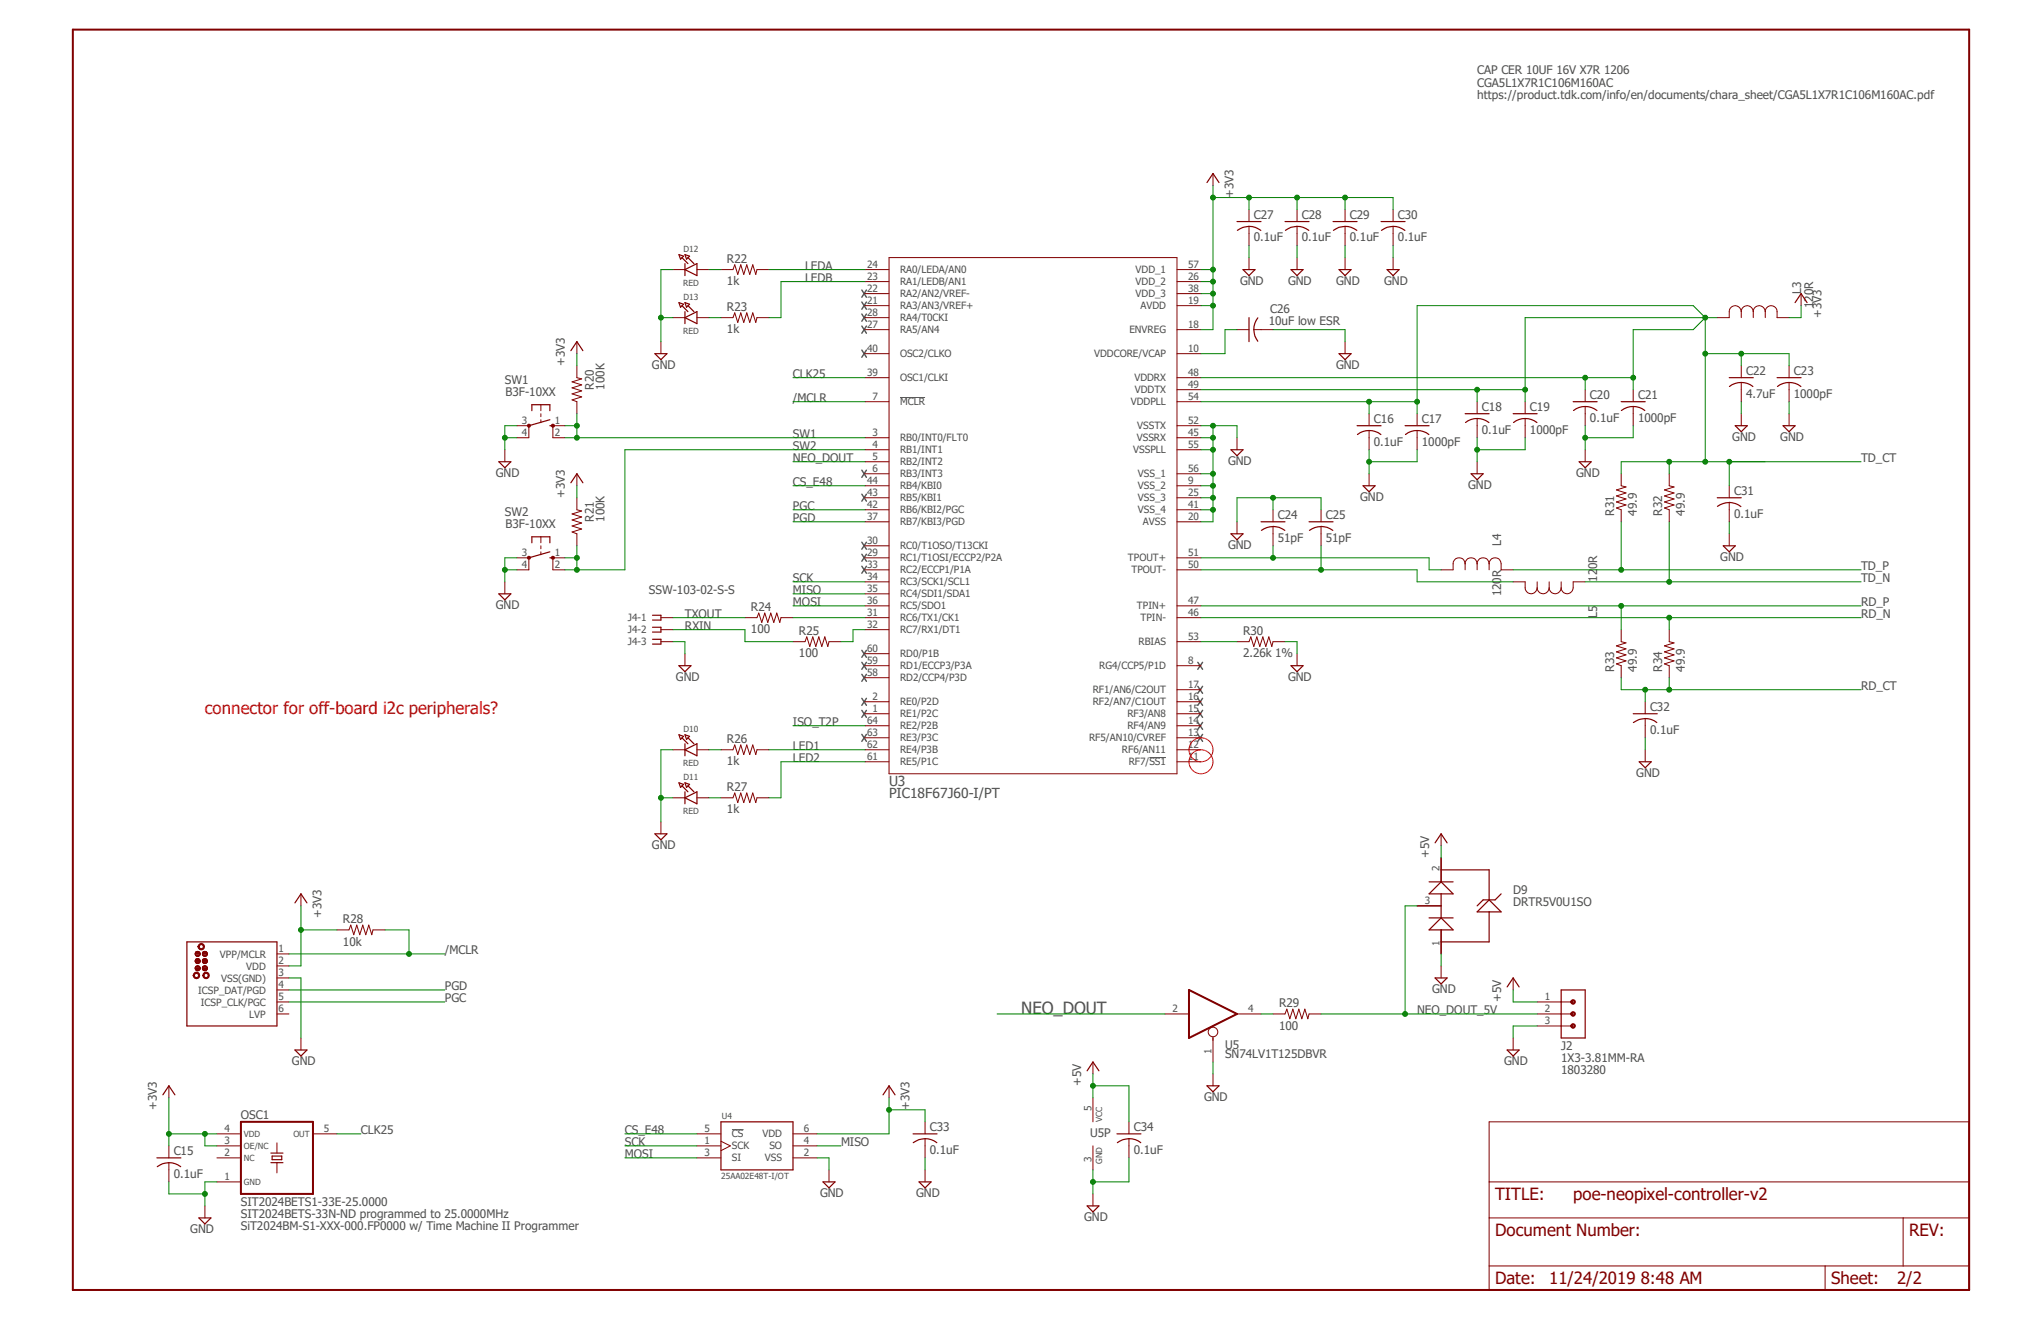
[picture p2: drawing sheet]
<svg xmlns="http://www.w3.org/2000/svg" width="432mm" height="279mm" viewBox="0 0 432 279" stroke-linecap="round" stroke-linejoin="round" font-family="sans-serif">
<path d="M14.9 6l402 267.4M416.9 6l-402 267.4" fill="none" stroke="#fff" stroke-width=".21"/>
<g fill="none" stroke="#505050" stroke-width=".3">
<path d="M182.3 74l1 1.6M182.3 69l1 1.5M182.3 66.4l1 1.5M182.3 63.9l1 1.5M182.3 61.3l1 1.6M183.3 74l-1 1.6M183.3 69l-1 1.5M183.3 66.4l-1 1.5M183.3 63.9l-1 1.5M183.3 61.3l-1 1.6M182.3 99.4l1 1.6M183.3 99.4l-1 1.6"/>
<path d="M182.3 104.5l1 1.5M182.3 114.7l1 1.5M182.3 117.2l1 1.5M182.3 119.8l1 1.4M183.3 104.5l-1 1.5M183.3 114.7l-1 1.5M183.3 117.2l-1 1.5M183.3 119.8l-1 1.4M182.3 137.5l1 1.5M183.3 137.5l-1 1.5M182.3 147.7l1 1.5M182.3 150.2l1 1.5"/>
<path d="M182.3 155.3l1 1.5M182.3 142.6l1 1.5M182.3 140.1l1 1.5M183.3 147.7l-1 1.5M183.3 150.2l-1 1.5M183.3 155.3l-1 1.5M183.3 142.6l-1 1.5M183.3 140.1l-1 1.5M253.4 140.1l1 1.5M253.4 145.2l1 1.4M253.4 147.7l1 1.5M253.4 150.2l1 1.5"/>
<path d="M253.4 152.8l1 1.5M253.4 155.3l1 1.5M254.4 140.1l-1 1.5M254.4 145.2l-1 1.4M254.4 147.7l-1 1.5M254.4 150.2l-1 1.5M254.4 152.8l-1 1.5M254.4 155.3l-1 1.5"/>
</g>
<path d="M190.4 84.1h5.3M243.2 160.2h3.5M154.9 238.9h2.4" fill="none" stroke="#505050" stroke-width=".21"/>
<path d="M15.4 6.3h401.2v266.5h-401.2z" fill="none" stroke="#800000" stroke-width=".42"/>
<g fill="none" stroke="#800000" stroke-width=".21">
<path d="M183 59.6h5.1M183 57h5.1M188.1 54.5h60.9v109.2h-60.9zM249 59.6h5.1M249 57h5.1M183 74.8h5.1M183 69.7h5.1M183 64.6h5.1M183 62.1h5.1M183 67.2h5.1M183 79.9h5.1M249 74.8h5.1"/>
<path d="M249 69.7h5.1M249 64.6h5.1M249 62.1h5.1M249 79.9h5.1M183 92.6h5.1M183 95.1h5.1M183 97.7h5.1M183 85h5.1M249 92.6h5.1M249 95.1h5.1M249 85h5.1M249 82.4h5.1"/>
<path d="M249 90h5.1M183 100.2h5.1M183 102.7h5.1M183 110.4h5.1M183 105.3h5.1M183 118h5.1M183 115.4h5.1M183 107.8h5.1M249 100.2h5.1M249 102.7h5.1M249 110.4h5.1M249 105.3h5.1"/>
<path d="M249 118h5.1M249 107.8h5.1M183 130.6h5.1M183 133.2h5.1M183 120.5h5.1M183 123.1h5.1M183 125.6h5.1M183 128.1h5.1M183 138.3h5.1M249 130.6h5.1M249 120.5h5.1M249 128.1h5.1"/>
<path d="M249 135.7h5.1M183 151h5.1M183 148.4h5.1M183 140.8h5.1M183 158.6h5.1M183 156h5.1M183 153.5h5.1M183 143.3h5.1M249 151h5.1M249 148.4h5.1M249 140.8h5.1M249 158.6h5.1"/>
<path d="M249 156h5.1M249 153.5h5.1M249 145.9h5.1M183 161.1h5.1M249 161.1h5.1M299.8 191.6h5.1M304.9 181.4v5.1M304.9 196.7v5.1M330.3 211.9h2.5M330.3 214.5h2.5M330.3 217h2.5M315 237.3h101.6v35.5h-101.6z"/>
<path d="M315 257.6h101.6M315 250h101.6M402.6 257.6v10.2M315 267.8h101.6M386.1 267.8v5"/>
</g>
<g fill="none" stroke="#800000" stroke-width=".25">
<path d="M299.8 191.6h5.1M302.3 186.5h5.1M302.3 189.1l2.6-2.6 2.5 2.6zM302.3 194.1h5.1M302.3 196.7l2.6-2.6 2.5 2.6zM304.9 181.4v5.1M304.9 189.1v5M304.9 196.7v5.1M304.9 184h10.1v6.3M315 192.9v6.3h-10.1M315 190.3l2.6 2.6h-5.1zM317.6 189.1l-1.3 1.2h-2.5l-1.3 1.3"/>
<path d="M330.3 209.4h5.1v10.1h-5.1z"/>
</g>
<path d="M332.4 211.6l.3-.1 .5 .1v.6l-.2 .2h-.3l-.4-.5h.3l.1-.2 .3 .1v.2l-.3 .1-.1-.2h-.3z" fill-rule="evenodd" fill="#800000"/>
<path d="M332.4 211.6l.3-.1 .5 .1v.6l-.2 .2h-.3l-.4-.5h.3l.1-.2 .3 .1v.2l-.3 .1-.1-.2h-.3z" fill="none" stroke="#800000" stroke-width=".21"/>
<path d="M332.4 214.2l.3-.2 .5 .2v.5l-.2 .2h-.3l-.4-.4h.3l.1-.3 .3 .1v.3l-.3 .1-.1-.2h-.3z" fill-rule="evenodd" fill="#800000"/>
<path d="M332.4 214.2l.3-.2 .5 .2v.5l-.2 .2h-.3l-.4-.4h.3l.1-.3 .3 .1v.3l-.3 .1-.1-.2h-.3z" fill="none" stroke="#800000" stroke-width=".21"/>
<path d="M332.4 216.7l.3-.2 .5 .2v.6l-.2 .2h-.3l-.4-.5h.3l.1-.3 .3 .1v.3l-.3 .1-.1-.2h-.3z" fill-rule="evenodd" fill="#800000"/>
<g fill="none" stroke="#800000" stroke-width=".21">
<path d="M304.9 176.4v2.5M246.5 214.5h5M256.6 219.3v5.3M261.7 214.5h5.1M269.3 214.5h2.6l.3-1.1 .7 2.1 .6-2.1 .7 2.1 .6-2.1 .6 2.1 .7-2.1 .6 2.1 .2-1h2.6M304.9 204.3v2.5M320.1 206.8v2.6M320.1 219.5v2.6M325.2 211.9h5.1M325.2 214.5h5.1M325.2 217h5.1M332.4 216.7l.3-.2 .5 .2v.6l-.2 .2h-.3l-.4-.5h.3l.1-.3 .3 .1v.3l-.3 .1-.1-.2h-.3z"/>
<path d="M35.7 229.7v2.5M45.9 239.8h5.1M66.2 239.8h5.1M231.2 224.6v2.5M231.2 232.2v5.1M238.8 237.3v2.5M256.6 227.1v2.6M35.7 242.4v2.5M35.7 245.9v4.1M43.3 255.1v2.5M45.9 242.4h5.1M45.9 244.9h5.1"/>
<path d="M45.9 250h5.1M58.6 241.7v2.2M58.6 245.9v2.2M231.2 242.4v5M231.2 252.5v2.6M238.8 240.8v4.1"/>
<circle cx="256.6" cy="218.3" r="1.01"/>
</g>
<g fill="none" stroke="#800000" stroke-width=".25">
<path d="M303.6 178.3l1.3-1.9 1.3 1.9M39.5 199.2h19.1v17.8h-19.1zM303.6 206.8h2.6l-1.3 1.3zM318.9 208.7l1.2-1.9 1.3 1.9M34.5 231.6l1.2-1.9 1.3 1.9M230 226.5l1.2-1.9 1.3 1.9M236.3 239.8h5.1M255.4 229.7h2.5l-1.3 1.2zM318.9 222.1h2.5l-1.3 1.3zM33.2 244.9h5.1M33.3 246.8a4 4 0 0 1 4.9 0M42.1 257.6h2.5l-1.3 1.3z"/>
<path d="M57.3 245.9h2.6M57.3 243.9h2.6M57.6 244.5h2v.8h-2zM230 255.1h2.5l-1.3 1.2zM236.4 241.7a4 4 0 0 1 4.9 0"/>
</g>
<path d="M251.5 209.4l10.2 5.1-10.2 5zM51 237.3h15.2v15.2h-15.2z" fill="none" stroke="#800000" stroke-width=".42"/>
<path d="M42 199.9a.7 .7 0 0 1 1.1 0 .7 .7 0 0 1-.4 1.1 .7 .7 0 0 1-.8-.8h.2a.45 .45 0 0 1 .5-.4 .45 .45 0 0 1 .4 .5 .45 .45 0 0 1-.6 .3l-.3-.4h-.2z" fill-rule="evenodd" fill="#800000"/>
<path d="M42 199.9a.7 .7 0 0 1 1.1 0 .7 .7 0 0 1-.4 1.1 .7 .7 0 0 1-.8-.8h.2a.45 .45 0 0 1 .5-.4 .45 .45 0 0 1 .4 .5 .45 .45 0 0 1-.6 .3l-.3-.4h-.2z" fill="none" stroke="#800000" stroke-width=".21"/>
<path d="M43 206a.7 .7 0 0 1 1.1-.1 .7 .7 0 0 1-.3 1.1 .7 .7 0 0 1-.9-.7h.2a.48 .48 0 0 1 .4-.4 .48 .48 0 0 1 .5 .2v.2a.45 .45 0 0 1-.4 .5 .45 .45 0 0 1-.5-.5h-.2z" fill-rule="evenodd" fill="#800000"/>
<path d="M43 206a.7 .7 0 0 1 1.1-.1 .7 .7 0 0 1-.3 1.1 .7 .7 0 0 1-.9-.7h.2a.48 .48 0 0 1 .4-.4 .48 .48 0 0 1 .5 .2v.2a.45 .45 0 0 1-.4 .5 .45 .45 0 0 1-.5-.5h-.2z" fill="none" stroke="#800000" stroke-width=".21"/>
<path d="M41 206a.7 .7 0 0 1 1.1-.1 .7 .7 0 0 1-.3 1.1 .7 .7 0 0 1-.9-.7h.2a.48 .48 0 0 1 .3-.4 .48 .48 0 0 1 .6 .2v.2a.45 .45 0 0 1-.4 .5 .45 .45 0 0 1-.5-.5h-.2z" fill-rule="evenodd" fill="#800000"/>
<g fill="none" stroke="#800000" stroke-width=".21">
<path d="M256.6 36.7v2.5M264.2 44.3v2.6M264.2 47.9v4M264.2 54.5v2.5M274.4 44.3v2.6M274.4 47.9v4M274.4 54.5v2.5M284.6 44.3v2.6M284.6 47.9v4M284.6 54.5v2.5M294.7 44.3v2.6M294.7 47.9v4"/>
<path d="M294.7 54.5v2.5M261.7 69.7h2.5M265.3 69.7h4M284.6 72.3v2.5M111.9 90v2.6M114.4 85.6v1.3M114.4 87.5v.6M114.4 88.8v.6M117 90v2.6M261.7 92.6v2.5M261.7 135.7h2.5l.4-1 .7 2 .6-2 .6 2 .7-2 .6 2 .6-2 .7 2 .2-1h2.6M274.4 138.3v2.5"/>
<path d="M142.4 158.6h2.5M147.4 158.6h2.6M152.5 158.6h2.6l.3-1 .7 2 .6-2 .7 2 .6-2 .6 2 .7-2 .6 2 .2-1h2.6M139.8 173.8v2.6M142.4 168.7h2.5M147.4 168.7h2.6M152.5 168.7h2.6l.3-1 .7 2.1 .6-2.1 .7 2.1 .6-2.1 .6 2.1 .7-2.1 .6 2.1 .2-1.1h2.6M63.7 189.1v2.5M71.3 196.7h2.5l.4-1 .6 2 .7-2 .6 2 .7-2 .6 2 .6-2 .7 2 .2-1h2.5M41 206a.7 .7 0 0 1 1.1-.1 .7 .7 0 0 1-.3 1.1 .7 .7 0 0 1-.9-.7h.2a.48 .48 0 0 1 .3-.4 .48 .48 0 0 1 .6 .2v.2a.45 .45 0 0 1-.4 .5 .45 .45 0 0 1-.5-.5h-.2zM58.6 201.8h2.5M58.6 204.3h2.5"/>
<path d="M58.6 206.8h2.5M58.6 209.4h2.5M58.6 211.9h2.5M58.6 214.5h2.5M63.7 219.5v2.6"/>
</g>
<g fill="none" stroke="#800000" stroke-width=".25">
<path d="M255.4 38.6l1.2-1.9 1.3 1.9M261.7 46.9h5.1M261.8 48.7a4 4 0 0 1 4.9 0M263 57h2.5l-1.3 1.3zM271.9 46.9h5M271.9 48.7a4 4 0 0 1 5 0M273.1 57h2.6l-1.3 1.3zM282 46.9h5.1M282.1 48.7a4 4 0 0 1 5 0M283.3 57h2.5l-1.2 1.3zM292.2 46.9h5.1M292.3 48.7a4 4 0 0 1 4.9 0"/>
<path d="M293.5 57h2.5l-1.3 1.3zM264.2 67.2v5.1M266.1 67.2a4 4 0 0 0 0 5M283.3 74.8h2.5l-1.2 1.3zM112.5 86.9v-1.3h3.8v1.3M116.3 90h.7M116.3 88.8l-4.4 1.2M260.4 95.1h2.6l-1.3 1.3zM143.6 155.4l1 .3-.6 .7zM144.3 156l1.2 1.3M144.9 158.6l2.5-1.3v2.6zM144.9 157.3v2.6"/>
<path d="M144.9 155.4l1 .3-.7 .7zM145.5 156l1.3 1.3M273.1 140.8h2.6l-1.3 1.3zM138.6 176.4h2.5l-1.3 1.2zM143.6 165.6l1 .3-.6 .6zM144.3 166.2l1.2 1.3M144.9 168.7l2.5-1.2v2.5zM144.9 167.5v2.5M144.9 165.6l1 .3-.7 .6zM145.5 166.2l1.3 1.3M62.4 191l1.3-1.9 1.2 1.9M41.3 203.2a.52 .52 0 0 0 .7 .6l.3-.3v-.3"/>
<path d="M41.3 204.7a.52 .52 0 0 0 .7 .6l.3-.3v-.3M41.3 201.6l.1 .5 .2 .1M41.3 201.8h1M41.3 201.6h1M41.3 203.3h1M41.3 203.2h1M41.3 204.9h1M41.3 204.7h1M41.4 201.4l.3-.1 .5 .1M41.4 201.4l-.1 .2M41.4 202h.8M41.4 201.4h.8"/>
<path d="M41.4 202.9l.3-.1 .5 .1M41.4 204.5l-.1 .2M41.4 202.9l-.1 .3M41.4 203.5h.8M41.4 202.9h.8M41.4 204.5l.3-.2 .5 .2M41.4 205.1h.8M41.4 204.5h.8M41.6 203.7h.4M41.6 205.2h.4M41.7 202.2h.2M42.2 201.4l.1 .2"/>
<path d="M42.2 202.9l.1 .3M42.2 204.5l.1 .2M42.3 201.6v.4l-.3 .2h-.4M42.8 201.8h1.1M42.8 201.6h1M42.8 201.6l.1 .4 .2 .2M42.8 203.3h1.1M42.8 203.2h1M42.8 204.9h1.1M42.8 204.7h1M42.9 202.9l.3-.1 .5 .1M42.9 201.4l.3-.1 .5 .1"/>
<path d="M42.9 202h.9M42.9 201.4h.8M42.9 201.4l-.1 .2M42.9 204.5l.3-.2 .5 .2M42.9 203.5h.9M42.9 202.9h.8M42.9 202.9l-.1 .3M42.9 204.5l-.1 .2M42.9 205.1h.9M42.9 204.5h.8M43.1 203.7h.5M43.1 205.2h.5"/>
<path d="M43.2 202.2h.2M43.7 204.5l.2 .4-.3 .4a.52 .52 0 0 1-.6-.1 .52 .52 0 0 1-.2-.5M43.7 202.9l.2 .5-.3 .4a.52 .52 0 0 1-.6-.1 .52 .52 0 0 1-.2-.5M43.7 201.4l.1 .6M43.8 202l-.2 .2h-.5M62.4 222.1h2.5l-1.2 1.3z"/>
</g>
<path d="M111.7 89.8h.4v.5l-.2 .1-.2-.1z" fill-rule="evenodd" fill="#800000"/>
<path d="M111.7 89.8h.4v.5l-.2 .1-.2-.1z" fill="none" stroke="#800000" stroke-width=".21"/>
<path d="M116.8 89.8h.4v.5l-.2 .1-.2-.1-.2-.3z" fill-rule="evenodd" fill="#800000"/>
<g fill="none" stroke="#800000" stroke-width=".21">
<path d="M122 77.3v2.6l1.1 .2-2.1 .7 2.1 .6-2.1 .6 2.1 .7-2.1 .6 2.1 .6-2.1 .7 1 .4v2.5M122 72.3v2.5M106.8 95.1v2.6M109.3 90h2.6M109.3 92.6h2.6M116.8 89.8h.4v.5l-.2 .1-.2-.1-.2-.3zM117 90h2.5M117 92.6h2.5M111.9 118v2.5M114.4 113.5v1.3M114.4 115.4v.7M114.4 116.7v.6"/>
<path d="M117 118v2.5"/>
</g>
<path d="M120.8 74.2l1.2-1.9 1.3 1.9M105.5 97.7h2.6l-1.3 1.2zM112.5 114.8v-1.3h3.8v1.3M116.3 118h.7M116.3 116.7l-4.4 1.3" fill="none" stroke="#800000" stroke-width=".25"/>
<path d="M111.7 117.7h.4v.5h-.4z" fill-rule="evenodd" fill="#800000"/>
<path d="M111.7 117.7h.4v.5h-.4z" fill="none" stroke="#800000" stroke-width=".21"/>
<path d="M116.8 117.7h.4v.5h-.4l-.2-.2z" fill-rule="evenodd" fill="#800000"/>
<g fill="none" stroke="#800000" stroke-width=".21">
<path d="M142.4 57h2.5M147.4 57h2.6M152.5 57h2.6l.3-1 .7 2 .6-2 .7 2 .6-2 .6 2 .7-2 .6 2 .2-1h2.6M139.8 72.3v2.5M142.4 67.2h2.5M147.4 67.2h2.6M152.5 67.2h2.6l.3-1 .7 2 .6-2 .7 2 .6-2 .6 2 .7-2 .6 2 .2-1h2.6M368.4 65.9v1.3M368.4 77.3v2.6M368.4 65.9a1.27 1.27 0 0 0-1.3-1.3 1.27 1.27 0 0 0-1.3 1.3v1.3h-2.5M368.4 65.9a1.27 1.27 0 0 1 1.3-1.3 1.27 1.27 0 0 1 1.2 1.3M370.9 65.9a1.27 1.27 0 0 1 1.3-1.3 1.27 1.27 0 0 1 1.3 1.3"/>
<path d="M370.9 65.9v1.3M373.5 65.9a1.25 1.25 0 0 1 1.2-1.3 1.25 1.25 0 0 1 1.3 1.3v1.3h2.5M373.5 65.9v1.3M378.5 77.3v2.6M381 62.1v2.5M289.6 87.5v2.5M289.6 91.1v4M299.8 87.5v2.5M299.8 91.1v4M312.5 85v2.5M312.5 88.5v4.1M312.5 97.7v2.5"/>
<path d="M322.7 85v2.5M322.7 88.5v4.1M335.4 82.4v2.6M335.4 86v4M335.4 95.1v2.6M345.5 82.4v2.6M345.5 86v4M368.4 80.9v4.1M368.4 87.5v2.5M378.5 80.9v4.1M378.5 87.5v2.5M109.3 118h2.6"/>
<path d="M116.8 117.7h.4v.5h-.4l-.2-.2zM117 118h2.5M122 105.3v2.5l1.1 .3-2.1 .6 2.1 .6-2.1 .7 2.1 .6-2.1 .7 2.1 .6-2.1 .6 1 .4v2.5M122 100.2v2.5M261.7 110.4v2.5M269.3 107.8v2.6M269.3 111.4v4M279.5 107.8v2.6M279.5 111.4v4M289.6 100.2v2.5M310 119.3a1.27 1.27 0 0 1 1.2-1.3 1.27 1.27 0 0 1 1.3 1.3M310 119.3a1.27 1.27 0 0 0-1.3-1.3 1.27 1.27 0 0 0-1.3 1.3v1.2h-2.5"/>
<path d="M310 119.3v1.2M312.5 119.3a1.27 1.27 0 0 1 1.3-1.3 1.27 1.27 0 0 1 1.2 1.3M312.5 119.3v1.2M315 119.3v1.2M315 119.3a1.27 1.27 0 0 1 1.3-1.3 1.27 1.27 0 0 1 1.3 1.3v1.2h2.5M343 100.2v2.5l1 .3-2 .6 2 .7-2 .6 2 .6-2 .7 2 .6-2 .6 1 .4v2.6M353.1 100.2v2.5l1.1 .3-2.1 .6 2.1 .7-2.1 .6 2.1 .6-2.1 .7 2.1 .6-2.1 .6 1 .4v2.6M365.8 102.7v2.6M365.8 106.3v4.1M365.8 112.9v2.5M106.8 123.1v2.5M109.3 120.5h2.6"/>
<path d="M117 120.5h2.5M139.8 130.6h2.6M139.8 133.2h2.6M139.8 135.7h2.6M144.9 138.3v2.5M157.6 130.6h2.5l.4-.9 .7 2 .6-2 .6 2 .7-2 .6 2 .6-2 .7 2 .2-1.1h2.6M167.8 135.7h2.5l.4-1 .6 2 .7-2 .6 2 .6-2 .7 2 .6-2 .6 2 .3-1h2.5M320.1 123.1h2.6v1.2a1.27 1.27 0 0 0 1.2 1.3 1.27 1.27 0 0 0 1.3-1.3M325.2 124.3a1.27 1.27 0 0 0 1.3 1.3 1.27 1.27 0 0 0 1.2-1.3M325.2 123.1v1.2M327.7 123.1v1.2M327.7 124.3a1.27 1.27 0 0 0 1.3 1.3 1.27 1.27 0 0 0 1.3-1.3"/>
<path d="M330.3 123.1v1.2M335.4 123.1h-2.6v1.2a1.27 1.27 0 0 1-1.2 1.3 1.27 1.27 0 0 1-1.3-1.3M343 133.2v2.5l1 .3-2 .6 2 .6-2 .7 2 .6-2 .6 2 .7-2 .6 1 .4v2.5M353.1 133.2v2.5l1.1 .3-2.1 .6 2.1 .6-2.1 .7 2.1 .6-2.1 .6 2.1 .7-2.1 .6 1 .4v2.5M348.1 148.4v2.6M348.1 152v4M348.1 158.6v2.5M147.4 239.8h5.1M167.8 239.8h5M188.1 229.7v2.5M195.7 237.3v2.5M147.4 242.4h5.1"/>
<path d="M147.4 244.9h5.1M152.5 241.4l2 1-2 1M167.8 242.4h5M167.8 244.9h5M175.4 247.4v2.6M195.7 240.8v4.1M195.7 247.4v2.6"/>
</g>
<g fill="none" stroke="#800000" stroke-width=".25">
<path d="M143.6 53.8l1 .4-.6 .6zM144.3 54.5l1.2 1.3M144.9 57l2.5-1.2v2.5zM144.9 55.8v2.5M144.9 53.8l1 .4-.7 .6zM145.5 54.5l1.3 1.3M138.6 74.8h2.5l-1.3 1.3zM143.6 64l1 .3-.6 .7zM144.3 64.6l1.2 1.3M144.9 67.2l2.5-1.3v2.6zM144.9 65.9v2.6M144.9 64l1 .3-.7 .7z"/>
<path d="M145.5 64.6l1.3 1.3M365.8 79.9h5.1M376 79.9h5M379.8 64l1.2-1.9 1.3 1.9M287.1 90h5.1M287.2 91.9a4 4 0 0 1 4.9 0M297.3 90h5M297.3 91.9a4 4 0 0 1 5 0M310 87.5h5M310 89.4a4 4 0 0 1 5 0M320.1 87.5h5.1M320.2 89.4a4 4 0 0 1 5 0"/>
<path d="M332.8 85h5.1M332.9 86.8a4 4 0 0 1 5 0M334.1 97.7h2.5l-1.2 1.2zM343 85h5.1M343 86.8a4 4 0 0 1 5 0M365.9 81.7a4 4 0 0 1 4.9 0M367.1 90h2.6l-1.3 1.3zM376 81.7a4 4 0 0 1 5 0M377.2 90h2.6l-1.3 1.3zM120.8 102.1l1.2-1.9 1.3 1.9M260.4 112.9h2.6l-1.3 1.3zM266.8 110.4h5.1"/>
<path d="M269.3 111.3a4 4 0 0 1 2.5 .9M269.3 111.4a4.1 4.1 0 0 0-2.4 .8M276.9 110.4h5.1M279.5 111.3a4 4 0 0 1 2.5 .9M279.5 111.4a4.1 4.1 0 0 0-2.5 .8M288.4 102.7h2.5l-1.3 1.3zM311.2 100.2h2.6l-1.3 1.3zM363.3 105.3h5.1M364.6 115.4h2.5l-1.3 1.3zM365.8 106.3a4.2 4.2 0 0 1 2.5 .8M365.8 106.3a4.4 4.4 0 0 0-2.5 .8M105.5 125.6h2.6l-1.3 1.3z"/>
<path d="M138 130.1h1.8v1h-1.8M138 132.7h1.8v1h-1.8M138 135.2h1.8v1h-1.8M143.6 140.8h2.6l-1.3 1.3zM345.5 151h5.1M345.6 152.8a4 4 0 0 1 4.9 0M346.8 161.1h2.5l-1.2 1.3zM152.5 237.3h15.3v10.1h-15.3zM186.8 231.6l1.3-1.9 1.3 1.9M193.2 239.8h5M174.1 250h2.6l-1.3 1.2zM193.2 241.7a4.1 4.1 0 0 1 5 0"/>
<path d="M194.4 250h2.6l-1.3 1.2z"/>
</g>
<path d="M299.8 191.6h-2.5v22.9M279.5 214.5h45.7" fill="none" stroke="#008000" stroke-width=".21"/>
<circle cx="297.3" cy="214.5" r=".51" fill="#008000"/>
<g fill="none" stroke="#008000" stroke-width=".21">
<path d="M304.9 201.8v2.5M325.2 217h-5.1v2.5M256.6 224.6v2.5M231.2 247.4v5.1M238.8 244.9v5.1h-7.6"/>
<circle cx="297.3" cy="214.5" r=".51"/>
</g>
<circle cx="231.2" cy="250" r=".51" fill="#008000"/>
<g fill="none" stroke="#008000" stroke-width=".21">
<path d="M35.7 250v2.5h7.6M45.9 250h-2.6v5.1"/>
<circle cx="231.2" cy="250" r=".51"/>
</g>
<circle cx="43.3" cy="252.5" r=".51" fill="#008000"/>
<g fill="none" stroke="#008000" stroke-width=".21">
<path d="M254.1 90h7.6v2.6M254.1 92.6h2.5M254.1 95.1h2.5M256.6 90v20.4h-2.5M254.1 100.2h2.5M254.1 102.7h2.5M254.1 105.3h2.5M254.1 107.8h2.5M61.1 206.8h2.6v12.7"/>
<circle cx="43.3" cy="252.5" r=".51"/>
</g>
<circle cx="256.6" cy="107.8" r=".51" fill="#008000"/>
<circle cx="256.6" cy="107.8" r=".51" fill="none" stroke="#008000" stroke-width=".21"/>
<circle cx="256.6" cy="105.3" r=".51" fill="#008000"/>
<circle cx="256.6" cy="105.3" r=".51" fill="none" stroke="#008000" stroke-width=".21"/>
<circle cx="256.6" cy="102.7" r=".51" fill="#008000"/>
<circle cx="256.6" cy="102.7" r=".51" fill="none" stroke="#008000" stroke-width=".21"/>
<circle cx="256.6" cy="100.2" r=".51" fill="#008000"/>
<circle cx="256.6" cy="100.2" r=".51" fill="none" stroke="#008000" stroke-width=".21"/>
<circle cx="256.6" cy="95.1" r=".51" fill="#008000"/>
<circle cx="256.6" cy="95.1" r=".51" fill="none" stroke="#008000" stroke-width=".21"/>
<circle cx="256.6" cy="92.6" r=".51" fill="#008000"/>
<circle cx="256.6" cy="92.6" r=".51" fill="none" stroke="#008000" stroke-width=".21"/>
<circle cx="256.6" cy="90" r=".51" fill="#008000"/>
<g fill="none" stroke="#008000" stroke-width=".21">
<path d="M264.2 51.9v2.6M274.4 51.9v2.6M284.6 51.9v2.6M294.7 51.9v2.6M269.3 69.7h15.3v2.6M271.9 135.7h2.5v2.6M142.4 158.6h-2.6v15.2M139.8 168.7h2.6"/>
<circle cx="256.6" cy="90" r=".51"/>
</g>
<circle cx="139.8" cy="168.7" r=".51" fill="#008000"/>
<g fill="none" stroke="#008000" stroke-width=".21">
<path d="M106.8 92.6h2.5M109.3 90h-2.5v5.1"/>
<circle cx="139.8" cy="168.7" r=".51"/>
</g>
<circle cx="106.8" cy="92.6" r=".51" fill="#008000"/>
<g fill="none" stroke="#008000" stroke-width=".21">
<path d="M109.3 118h-2.5v5.1M106.8 120.5h2.5"/>
<circle cx="106.8" cy="92.6" r=".51"/>
</g>
<circle cx="106.8" cy="120.5" r=".51" fill="#008000"/>
<g fill="none" stroke="#008000" stroke-width=".21">
<path d="M142.4 57h-2.6v15.3M139.8 67.2h2.6"/>
<circle cx="106.8" cy="120.5" r=".51"/>
</g>
<circle cx="139.8" cy="67.2" r=".51" fill="#008000"/>
<g fill="none" stroke="#008000" stroke-width=".21">
<path d="M289.6 95.1v5.1M299.8 95.1v2.6h-10.2M172.8 244.9h2.6v2.5M195.7 244.9v2.5"/>
<circle cx="139.8" cy="67.2" r=".51"/>
</g>
<circle cx="289.6" cy="97.7" r=".51" fill="#008000"/>
<g fill="none" stroke="#008000" stroke-width=".21">
<path d="M312.5 92.6v5.1M322.7 92.6v2.5h-10.2"/>
<circle cx="289.6" cy="97.7" r=".51"/>
</g>
<circle cx="312.5" cy="95.1" r=".51" fill="#008000"/>
<g fill="none" stroke="#008000" stroke-width=".21">
<path d="M335.4 90v5.1M345.5 90v2.6h-10.1"/>
<circle cx="312.5" cy="95.1" r=".51"/>
</g>
<circle cx="335.4" cy="92.6" r=".51" fill="#008000"/>
<g fill="none" stroke="#008000" stroke-width=".21">
<path d="M368.4 85v2.5M378.5 85v2.5M269.3 105.3v2.5M279.5 107.8v-2.5h-17.8v5.1M365.8 110.4v2.5M142.4 135.7h2.5v2.6M348.1 156v2.6"/>
<circle cx="335.4" cy="92.6" r=".51"/>
</g>
<circle cx="269.3" cy="105.3" r=".51" fill="#008000"/>
<g fill="none" stroke="#008000" stroke-width=".21">
<path d="M304.9 178.9v2.5M320.1 209.4v2.5h5.1M231.2 229.7h7.6v7.6M231.2 227.1v5.1"/>
<circle cx="269.3" cy="105.3" r=".51"/>
</g>
<circle cx="231.2" cy="229.7" r=".51" fill="#008000"/>
<g fill="none" stroke="#008000" stroke-width=".21">
<path d="M167.8 97.7h15.2M353.1 110.4v12.7M335.4 123.1h58.3M210.9 214.5h35.6M266.8 214.5h2.5"/>
<circle cx="231.2" cy="229.7" r=".51"/>
</g>
<circle cx="353.1" cy="123.1" r=".51" fill="#008000"/>
<g fill="none" stroke="#008000" stroke-width=".21">
<path d="M254.1 82.4h68.6v2.6M312.5 82.4v2.6"/>
<circle cx="353.1" cy="123.1" r=".51"/>
</g>
<circle cx="312.5" cy="82.4" r=".51" fill="#008000"/>
<circle cx="312.5" cy="82.4" r=".51" fill="none" stroke="#008000" stroke-width=".21"/>
<circle cx="322.7" cy="82.4" r=".51" fill="#008000"/>
<g fill="none" stroke="#008000" stroke-width=".21">
<path d="M322.7 67.2v15.2M254.1 85h45.7v2.5M289.6 85v2.5"/>
<circle cx="322.7" cy="82.4" r=".51"/>
</g>
<circle cx="289.6" cy="85" r=".51" fill="#008000"/>
<circle cx="289.6" cy="85" r=".51" fill="none" stroke="#008000" stroke-width=".21"/>
<circle cx="299.8" cy="85" r=".51" fill="#008000"/>
<g fill="none" stroke="#008000" stroke-width=".21">
<path d="M254.1 79.9h91.4v2.5M322.7 67.2h38.1M335.4 79.9v2.5M360.8 67.2l-2.6-2.6h-58.4v20.4M360.8 67.2l-2.6 2.5h-12.7"/>
<circle cx="299.8" cy="85" r=".51"/>
</g>
<circle cx="335.4" cy="79.9" r=".51" fill="#008000"/>
<circle cx="335.4" cy="79.9" r=".51" fill="none" stroke="#008000" stroke-width=".21"/>
<circle cx="345.5" cy="79.9" r=".51" fill="#008000"/>
<g fill="none" stroke="#008000" stroke-width=".21">
<path d="M345.5 69.7v10.2M363.3 67.2h-2.5v7.6"/>
<circle cx="345.5" cy="79.9" r=".51"/>
</g>
<circle cx="360.8" cy="67.2" r=".51" fill="#008000"/>
<g fill="none" stroke="#008000" stroke-width=".21">
<path d="M360.8 74.8v22.9h12.7M365.8 97.7v5"/>
<circle cx="360.8" cy="67.2" r=".51"/>
</g>
<circle cx="360.8" cy="97.7" r=".51" fill="#008000"/>
<g fill="none" stroke="#008000" stroke-width=".21">
<path d="M353.1 97.7v2.5M360.8 97.7h-17.8v2.5"/>
<circle cx="360.8" cy="97.7" r=".51"/>
</g>
<circle cx="353.1" cy="97.7" r=".51" fill="#008000"/>
<g fill="none" stroke="#008000" stroke-width=".21">
<path d="M365.8 97.7h27.9"/>
<circle cx="353.1" cy="97.7" r=".51"/>
</g>
<circle cx="365.8" cy="97.7" r=".51" fill="#008000"/>
<g fill="none" stroke="#008000" stroke-width=".21">
<path d="M360.8 74.8h17.7v2.5M368.4 74.8v2.5"/>
<circle cx="365.8" cy="97.7" r=".51"/>
</g>
<circle cx="360.8" cy="74.8" r=".51" fill="#008000"/>
<circle cx="360.8" cy="74.8" r=".51" fill="none" stroke="#008000" stroke-width=".21"/>
<circle cx="368.4" cy="74.8" r=".51" fill="#008000"/>
<g fill="none" stroke="#008000" stroke-width=".21">
<path d="M343 110.4v10.1M320.1 120.5h73.6"/>
<circle cx="368.4" cy="74.8" r=".51"/>
</g>
<circle cx="343" cy="120.5" r=".51" fill="#008000"/>
<g fill="none" stroke="#008000" stroke-width=".21">
<path d="M254.1 130.6h139.6M353.1 130.6v2.6"/>
<circle cx="343" cy="120.5" r=".51"/>
</g>
<circle cx="353.1" cy="130.6" r=".51" fill="#008000"/>
<g fill="none" stroke="#008000" stroke-width=".21">
<path d="M343 143.3v2.6h50.7M348.1 145.9v2.5M353.1 143.3v2.6"/>
<circle cx="353.1" cy="130.6" r=".51"/>
</g>
<circle cx="348.1" cy="145.9" r=".51" fill="#008000"/>
<circle cx="348.1" cy="145.9" r=".51" fill="none" stroke="#008000" stroke-width=".21"/>
<circle cx="353.1" cy="145.9" r=".51" fill="#008000"/>
<g fill="none" stroke="#008000" stroke-width=".21">
<path d="M254.1 128.1h139.6M343 128.1v5.1"/>
<circle cx="353.1" cy="145.9" r=".51"/>
</g>
<circle cx="343" cy="128.1" r=".51" fill="#008000"/>
<g fill="none" stroke="#008000" stroke-width=".21">
<path d="M35.7 232.2v10.2M35.7 239.8h10.2M43.3 239.8v2.6h2.6"/>
<circle cx="343" cy="128.1" r=".51"/>
</g>
<circle cx="35.7" cy="239.8" r=".51" fill="#008000"/>
<circle cx="35.7" cy="239.8" r=".51" fill="none" stroke="#008000" stroke-width=".21"/>
<circle cx="43.3" cy="239.8" r=".51" fill="#008000"/>
<g fill="none" stroke="#008000" stroke-width=".21">
<path d="M63.7 191.6v12.7h-2.6M63.7 196.7h7.6"/>
<circle cx="43.3" cy="239.8" r=".51"/>
</g>
<circle cx="63.7" cy="196.7" r=".51" fill="#008000"/>
<g fill="none" stroke="#008000" stroke-width=".21">
<path d="M256.6 39.2v30.5h-2.5M254.1 57h2.5M254.1 59.6h2.5M256.6 41.8h38.1v2.5M264.2 41.8v2.5M274.4 41.8v2.5M284.6 41.8v2.5M254.1 62.1h2.5M254.1 64.6h2.5"/>
<circle cx="63.7" cy="196.7" r=".51"/>
</g>
<circle cx="264.2" cy="41.8" r=".51" fill="#008000"/>
<circle cx="264.2" cy="41.8" r=".51" fill="none" stroke="#008000" stroke-width=".21"/>
<circle cx="274.4" cy="41.8" r=".51" fill="#008000"/>
<circle cx="274.4" cy="41.8" r=".51" fill="none" stroke="#008000" stroke-width=".21"/>
<circle cx="284.6" cy="41.8" r=".51" fill="#008000"/>
<circle cx="284.6" cy="41.8" r=".51" fill="none" stroke="#008000" stroke-width=".21"/>
<circle cx="256.6" cy="41.8" r=".51" fill="#008000"/>
<circle cx="256.6" cy="41.8" r=".51" fill="none" stroke="#008000" stroke-width=".21"/>
<circle cx="256.6" cy="64.6" r=".51" fill="#008000"/>
<circle cx="256.6" cy="64.6" r=".51" fill="none" stroke="#008000" stroke-width=".21"/>
<circle cx="256.6" cy="62.1" r=".51" fill="#008000"/>
<circle cx="256.6" cy="62.1" r=".51" fill="none" stroke="#008000" stroke-width=".21"/>
<circle cx="256.6" cy="59.6" r=".51" fill="#008000"/>
<circle cx="256.6" cy="59.6" r=".51" fill="none" stroke="#008000" stroke-width=".21"/>
<circle cx="256.6" cy="57" r=".51" fill="#008000"/>
<g fill="none" stroke="#008000" stroke-width=".21">
<path d="M122 74.8v2.5M122 102.7v2.6M188.1 232.2v7.6h-15.3M188.1 234.7h7.6v2.6"/>
<circle cx="256.6" cy="57" r=".51"/>
</g>
<circle cx="188.1" cy="234.7" r=".51" fill="#008000"/>
<g fill="none" stroke="#008000" stroke-width=".21">
<path d="M381 64.6v2.6h-2.5M81.4 196.7h5.1v5.1M61.1 201.8h33"/>
<circle cx="188.1" cy="234.7" r=".51"/>
</g>
<circle cx="86.5" cy="201.8" r=".51" fill="#008000"/>
<g fill="none" stroke="#008000" stroke-width=".21">
<path d="M167.8 79.9h15.2M261.7 69.7h-2.5v5.1h-5.1M167.8 85h15.2M119.5 118h2.5M122 115.4v5.1h-2.5M167.8 110.4h15.2M167.8 107.8h15.2M254.1 135.7h7.6M162.7 158.6h20.3M183 161.1h-17.8v7.6h-2.5M61.1 209.4h33M61.1 211.9h33"/>
<path d="M71.3 239.8h5.1"/>
<circle cx="86.5" cy="201.8" r=".51"/>
</g>
<circle cx="122" cy="120.5" r=".51" fill="#008000"/>
<circle cx="122" cy="120.5" r=".51" fill="none" stroke="#008000" stroke-width=".21"/>
<circle cx="122" cy="118" r=".51" fill="#008000"/>
<g fill="none" stroke="#008000" stroke-width=".21">
<path d="M119.5 90h2.5M122 87.5v5.1h-2.5M183 95.1h-50.8v25.4h-10.2"/>
<circle cx="122" cy="118" r=".51"/>
</g>
<circle cx="122" cy="92.6" r=".51" fill="#008000"/>
<circle cx="122" cy="92.6" r=".51" fill="none" stroke="#008000" stroke-width=".21"/>
<circle cx="122" cy="90" r=".51" fill="#008000"/>
<g fill="none" stroke="#008000" stroke-width=".21">
<path d="M150 57h2.5M162.7 57h20.3M183 59.6h-17.8v7.6h-2.5M150 67.2h2.5M122 92.6h61M167.8 102.7h15.2M254.1 118h48.2v2.5h2.6M269.3 115.4v2.6M142.4 130.6h15.2M142.4 133.2h15.2v2.5h10.2M167.8 123.1h15.2M167.8 128.1h15.2"/>
<path d="M167.8 125.6h15.2M167.8 130.6h15.2M183 133.2h-2.5v2.5h-2.6M150 158.6h2.5M167.8 153.5h15.2M150 168.7h2.5M132.2 239.8h15.2M132.2 242.4h15.2M132.2 244.9h15.2M172.8 242.4h5.1"/>
<circle cx="122" cy="90" r=".51"/>
</g>
<circle cx="269.3" cy="118" r=".51" fill="#008000"/>
<g fill="none" stroke="#008000" stroke-width=".21">
<path d="M279.5 115.4v5.1M254.1 120.5h45.7v2.6h20.3"/>
<circle cx="269.3" cy="118" r=".51"/>
</g>
<circle cx="279.5" cy="120.5" r=".51" fill="#008000"/>
<circle cx="279.5" cy="120.5" r=".51" fill="none" stroke="#008000" stroke-width=".21"/>
<g fill="none" stroke="#f00" stroke-width=".21">
<circle cx="254.1" cy="158.6" r="2.54"/>
<circle cx="254.1" cy="161.1" r="2.54"/>
</g>
<text font-size="3.6" fill="#f00" x="43.3" y="151">connector for off-board i2c peripherals?</text>
<text font-size="3.6" fill="#505050" x="216" y="214.5">NEO_DOUT</text>
<g font-size="3.6" fill="#800000">
<text x="316.3" y="253.8">TITLE:</text>
<text x="332.8" y="253.8">poe-neopixel-controller-v2</text>
<text x="316.3" y="261.4">Document Number:</text>
<text x="403.9" y="261.4">REV:</text>
<text x="316.3" y="271.6">Date:</text>
<text x="327.7" y="271.6">11/24/2019 8:48 AM</text>
<text x="387.4" y="271.6">Sheet:</text>
<text x="401.4" y="271.6">2/2</text>
</g>
<g font-size="2.9" fill="#505050">
<text x="188.1" y="166.2">U3</text>
<text x="188.1" y="168.7">PIC18F67J60-I/PT</text>
</g>
<g font-size="2.5" fill="#505050">
<text x="312.5" y="15.7">CAP CER 10UF 16V X7R 1206</text>
<text x="312.5" y="18.3">CGA5L1X7R1C106M160AC</text>
<text x="312.5" y="21">https://product.tdk.com/info/en/documents/chara_sheet/CGA5L1X7R1C106M160AC.pdf</text>
<text x="260.9" y="41.8" transform="rotate(-90 260.9 41.8)">+3V3</text>
<text x="265.3" y="46.2">C27</text>
<text x="275.4" y="46.2">C28</text>
<text x="285.6" y="46.2">C29</text>
<text x="295.7" y="46.2">C30</text>
<text x="265.3" y="51.1">0.1uF</text>
<text x="275.4" y="51.1">0.1uF</text>
<text x="285.6" y="51.1">0.1uF</text>
<text x="295.7" y="51.1">0.1uF</text>
<text x="153.8" y="55.5">R22</text>
<text x="170.3" y="57">LEDA</text>
<text x="170.3" y="59.6">LEDB</text>
<text x="153.8" y="60.3">1k</text>
<text x="153.8" y="65.7">R23</text>
<text x="262.3" y="60.2">GND</text>
<text x="272.5" y="60.2">GND</text>
<text x="282.7" y="60.2">GND</text>
<text x="292.8" y="60.2">GND</text>
<text x="381" y="62.1" transform="rotate(-90 381 62.1)">L3</text>
<text x="383.6" y="65.2" transform="rotate(-90 383.6 65.2)">120R</text>
<text x="153.8" y="70.5">1k</text>
<text x="268.4" y="68.7">10uF low ESR</text>
<text x="268.7" y="66.2">C26</text>
<text x="385.4" y="67.2" transform="rotate(-90 385.4 67.2)">+3V3</text>
<text x="119.5" y="77.3" transform="rotate(-90 119.5 77.3)">+3V3</text>
<text x="137.9" y="78">GND</text>
<text x="282.7" y="78">GND</text>
<text x="106.8" y="81.2">SW1</text>
<text x="106.9" y="83.7">B3F-10XX</text>
<text x="125.6" y="82.4" transform="rotate(-90 125.6 82.4)">R20</text>
<text x="127.9" y="82.4" transform="rotate(-90 127.9 82.4)">100K</text>
<text x="167.8" y="79.9">CLK25</text>
<text x="369.4" y="79.2">C22</text>
<text x="379.5" y="79.2">C23</text>
<text x="167.8" y="85">/MCLR</text>
<text x="290.7" y="89.4">C16</text>
<text x="300.8" y="89.4">C17</text>
<text x="313.5" y="86.9">C18</text>
<text x="323.7" y="86.9">C19</text>
<text x="336.4" y="89.2">0.1uF</text>
<text x="336.4" y="84.3">C20</text>
<text x="346.6" y="89.2">1000pF</text>
<text x="346.6" y="84.3">C21</text>
<text x="369.4" y="84.1">4.7uF</text>
<text x="379.5" y="84.1">1000pF</text>
<text x="167.8" y="95.1">SW2</text>
<text x="167.8" y="92.6">SW1</text>
<text x="290.7" y="94.2">0.1uF</text>
<text x="300.8" y="94.2">1000pF</text>
<text x="313.5" y="91.7">0.1uF</text>
<text x="323.7" y="91.7">1000pF</text>
<text x="366.5" y="93.2">GND</text>
<text x="376.6" y="93.2">GND</text>
<text x="104.9" y="100.8">GND</text>
<text x="167.8" y="97.7">NEO_DOUT</text>
<text x="259.8" y="98.3">GND</text>
<text x="333.5" y="100.8">GND</text>
<text x="393.7" y="97.7">TD_CT</text>
<text x="119.5" y="105.3" transform="rotate(-90 119.5 105.3)">+3V3</text>
<text x="167.8" y="107.8">PGC</text>
<text x="167.8" y="102.7">CS_E48</text>
<text x="287.7" y="105.9">GND</text>
<text x="310.6" y="103.4">GND</text>
<text x="366.9" y="104.6">C31</text>
<text x="106.8" y="109.1">SW2</text>
<text x="106.9" y="111.6">B3F-10XX</text>
<text x="125.6" y="110.4" transform="rotate(-90 125.6 110.4)">R21</text>
<text x="127.9" y="110.4" transform="rotate(-90 127.9 110.4)">100K</text>
<text x="167.8" y="110.4">PGD</text>
<text x="270.3" y="109.7">C24</text>
<text x="280.5" y="109.7">C25</text>
<text x="341.5" y="109.1" transform="rotate(-90 341.5 109.1)">R31</text>
<text x="346.3" y="109.1" transform="rotate(-90 346.3 109.1)">49.9</text>
<text x="351.6" y="109.1" transform="rotate(-90 351.6 109.1)">R32</text>
<text x="356.5" y="109.1" transform="rotate(-90 356.5 109.1)">49.9</text>
<text x="366.9" y="109.5">0.1uF</text>
<text x="259.8" y="116.1">GND</text>
<text x="270.3" y="114.6">51pF</text>
<text x="280.5" y="114.6">51pF</text>
<text x="317.6" y="115.5" transform="rotate(-90 317.6 115.5)">L4</text>
<text x="363.9" y="118.6">GND</text>
<text x="137.3" y="125.6">SSW-103-02-S-S</text>
<text x="167.8" y="123.1">SCK</text>
<text x="167.8" y="125.6">MISO</text>
<text x="337.9" y="123.1" transform="rotate(-90 337.9 123.1)">120R</text>
<text x="393.7" y="123.1">TD_N</text>
<text x="393.7" y="120.5">TD_P</text>
<text x="104.9" y="128.8">GND</text>
<text x="144.9" y="130.7">TXOUT</text>
<text x="158.9" y="129.2">R24</text>
<text x="167.8" y="128.1">MOSI</text>
<text x="317.6" y="126.2" transform="rotate(-90 317.6 126.2)">120R</text>
<text x="337.9" y="130.7" transform="rotate(-90 337.9 130.7)">L5</text>
<text x="393.7" y="130.7">RD_N</text>
<text x="393.7" y="128.1">RD_P</text>
<text x="144.9" y="133.2">RXIN</text>
<text x="158.9" y="133.9">100</text>
<text x="169" y="134.2">R25</text>
<text x="263" y="134.2">R30</text>
<text x="143" y="144">GND</text>
<text x="169" y="139">100</text>
<text x="263" y="139">2.26k 1%</text>
<text x="272.5" y="144">GND</text>
<text x="341.5" y="142.1" transform="rotate(-90 341.5 142.1)">R33</text>
<text x="346.3" y="142.1" transform="rotate(-90 346.3 142.1)">49.9</text>
<text x="351.6" y="142.1" transform="rotate(-90 351.6 142.1)">R34</text>
<text x="356.5" y="142.1" transform="rotate(-90 356.5 142.1)">49.9</text>
<text x="393.7" y="145.9">RD_CT</text>
<text x="167.8" y="153.5">ISO_T2P</text>
<text x="349.1" y="155.2">0.1uF</text>
<text x="349.1" y="150.3">C32</text>
<text x="153.8" y="161.9">1k</text>
<text x="153.8" y="157.1">R26</text>
<text x="167.8" y="158.6">LED1</text>
<text x="167.8" y="161.1">LED2</text>
<text x="153.8" y="167.3">R27</text>
<text x="346.2" y="164.3">GND</text>
<text x="153.8" y="172">1k</text>
<text x="137.9" y="179.5">GND</text>
<text x="302.3" y="181.4" transform="rotate(-90 302.3 181.4)">+5V</text>
<text x="320.1" y="191.6">DRTR5V0U1SO</text>
<text x="320.1" y="189.1">D9</text>
<text x="68" y="194.1" transform="rotate(-90 68 194.1)">+3V3</text>
<text x="72.6" y="195.2">R28</text>
<text x="72.6" y="200">10k</text>
<text x="94.1" y="201.8">/MCLR</text>
<text x="94.1" y="209.4">PGD</text>
<text x="94.1" y="211.9">PGC</text>
<text x="270.6" y="212.9">R29</text>
<text x="299.8" y="214.5">NEO_DOUT_5V</text>
<text x="303" y="210">GND</text>
<text x="317.6" y="211.9" transform="rotate(-90 317.6 211.9)">+5V</text>
<text x="259.2" y="222">U5</text>
<text x="270.6" y="217.8">100</text>
<text x="61.8" y="225.3">GND</text>
<text x="259.2" y="223.9">SN74LV1T125DBVR</text>
<text x="318.2" y="225.3">GND</text>
<text x="330.3" y="224.6">1X3-3.81MM-RA</text>
<text x="330.3" y="227.2">1803280</text>
<text x="330.3" y="222.1">J2</text>
<text x="228.7" y="229.7" transform="rotate(-90 228.7 229.7)">+5V</text>
<text x="254.7" y="232.8">GND</text>
<text x="33.2" y="234.7" transform="rotate(-90 33.2 234.7)">+3V3</text>
<text x="51" y="236.6">OSC1</text>
<text x="76.4" y="239.8">CLK25</text>
<text x="132.2" y="239.8">CS_E48</text>
<text x="192.4" y="234.7" transform="rotate(-90 192.4 234.7)">+3V3</text>
<text x="196.7" y="239.2">C33</text>
<text x="239.9" y="239.2">C34</text>
<text x="36.7" y="244.3">C15</text>
<text x="132.2" y="242.4">SCK</text>
<text x="132.2" y="244.9">MOSI</text>
<text x="177.9" y="242.4">MISO</text>
<text x="196.7" y="244">0.1uF</text>
<text x="230.6" y="240.5">U5P</text>
<text x="239.9" y="244">0.1uF</text>
<text x="36.7" y="249.1">0.1uF</text>
<text x="51" y="257.6">SIT2024BETS-33N-ND programmed to 25.0000MHz</text>
<text x="51" y="255.1">SIT2024BETS1-33E-25.0000</text>
<text x="173.5" y="253.2">GND</text>
<text x="193.8" y="253.2">GND</text>
<text x="40.3" y="260.8">GND</text>
<text x="51" y="260.1">SiT2024BM-S1-XXX-000.FP0000 w/ Time Machine II Programmer</text>
<text x="229.4" y="258.2">GND</text>
</g>
<g font-size="2.1" fill="#505050">
<text x="183.5" y="59.2">23</text>
<text x="183.5" y="56.7">24</text>
<text x="190.4" y="57.8">RA0/LEDA/AN0</text>
<text x="240.2" y="57.8">VDD_1</text>
<text x="251.4" y="59.2">26</text>
<text x="251.4" y="56.7">57</text>
<text x="183.5" y="64.3">21</text>
<text x="183.5" y="61.8">22</text>
<text x="190.4" y="65.4">RA3/AN3/VREF+</text>
<text x="190.4" y="62.9">RA2/AN2/VREF-</text>
<text x="190.4" y="60.3">RA1/LEDB/AN1</text>
<text x="240.2" y="60.3">VDD_2</text>
<text x="240.2" y="62.9">VDD_3</text>
<text x="241.3" y="65.4">AVDD</text>
<text x="251.4" y="64.3">19</text>
<text x="251.4" y="61.8">38</text>
<text x="183.5" y="69.4">27</text>
<text x="183.5" y="66.8">28</text>
<text x="190.4" y="70.5">RA5/AN4</text>
<text x="190.4" y="67.9">RA4/T0CKI</text>
<text x="238.9" y="70.5">ENVREG</text>
<text x="251.4" y="69.4">18</text>
<text x="183.5" y="74.5">40</text>
<text x="190.4" y="75.6">OSC2/CLKO</text>
<text x="231.5" y="75.6">VDDCORE/VCAP</text>
<text x="251.4" y="74.5">10</text>
<text x="183.5" y="79.5">39</text>
<text x="190.4" y="80.6">OSC1/CLKI</text>
<text x="240" y="80.6">VDDRX</text>
<text x="240.1" y="83.2">VDDTX</text>
<text x="251.4" y="79.5">48</text>
<text x="251.4" y="82.1">49</text>
<text x="110.4" y="89.7">3</text>
<text x="117.3" y="89.7">1</text>
<text x="184.6" y="84.6">7</text>
<text x="190.4" y="85.7">MCLR</text>
<text x="239.2" y="85.7">VDDPLL</text>
<text x="251.4" y="89.7">52</text>
<text x="251.4" y="84.6">54</text>
<text x="110.4" y="92.2">4</text>
<text x="117.3" y="92.2">2</text>
<text x="184.6" y="92.2">3</text>
<text x="184.6" y="94.7">4</text>
<text x="190.4" y="93.3">RB0/INT0/FLT0</text>
<text x="190.4" y="95.9">RB1/INT1</text>
<text x="239.7" y="95.9">VSSPLL</text>
<text x="240.5" y="93.3">VSSRX</text>
<text x="240.6" y="90.8">VSSTX</text>
<text x="251.4" y="92.2">45</text>
<text x="251.4" y="94.7">55</text>
<text x="184.6" y="97.3">5</text>
<text x="184.6" y="99.8">6</text>
<text x="190.4" y="98.4">RB2/INT2</text>
<text x="190.4" y="101">RB3/INT3</text>
<text x="240.7" y="101">VSS_1</text>
<text x="251.4" y="99.8">56</text>
<text x="183.5" y="107.4">42</text>
<text x="183.5" y="104.9">43</text>
<text x="183.5" y="102.4">44</text>
<text x="190.4" y="106">RB5/KBI1</text>
<text x="190.4" y="103.5">RB4/KBI0</text>
<text x="240.7" y="103.5">VSS_2</text>
<text x="240.7" y="106">VSS_3</text>
<text x="251.4" y="102.4">9</text>
<text x="251.4" y="104.9">25</text>
<text x="251.4" y="107.4">41</text>
<text x="183.5" y="110">37</text>
<text x="190.4" y="111.1">RB7/KBI3/PGD</text>
<text x="190.4" y="108.6">RB6/KBI2/PGC</text>
<text x="240.7" y="108.6">VSS_4</text>
<text x="241.8" y="111.1">AVSS</text>
<text x="251.4" y="110">20</text>
<text x="110.4" y="117.6">3</text>
<text x="117.3" y="117.6">1</text>
<text x="183.5" y="117.6">29</text>
<text x="183.5" y="115.1">30</text>
<text x="190.4" y="118.7">RC1/T1OSI/ECCP2/P2A</text>
<text x="190.4" y="116.2">RC0/T1OSO/T13CKI</text>
<text x="238.6" y="118.7">TPOUT+</text>
<text x="251.4" y="117.6">51</text>
<text x="110.4" y="120.1">4</text>
<text x="117.3" y="120.1">2</text>
<text x="183.5" y="120.1">33</text>
<text x="183.5" y="122.7">34</text>
<text x="183.5" y="125.2">35</text>
<text x="190.4" y="121.3">RC2/ECCP1/P1A</text>
<text x="190.4" y="123.8">RC3/SCK1/SCL1</text>
<text x="239.4" y="121.3">TPOUT-</text>
<text x="251.4" y="120.1">50</text>
<text x="132.8" y="131.4">J4-1</text>
<text x="183.5" y="130.3">31</text>
<text x="183.5" y="127.8">36</text>
<text x="190.4" y="131.4">RC6/TX1/CK1</text>
<text x="190.4" y="126.4">RC4/SDI1/SDA1</text>
<text x="190.4" y="128.9">RC5/SDO1</text>
<text x="240.5" y="128.9">TPIN+</text>
<text x="241.3" y="131.4">TPIN-</text>
<text x="251.4" y="130.3">46</text>
<text x="251.4" y="127.8">47</text>
<text x="132.8" y="134">J4-2</text>
<text x="132.8" y="136.5">J4-3</text>
<text x="183.5" y="132.8">32</text>
<text x="183.5" y="137.9">60</text>
<text x="190.4" y="133.9">RC7/RX1/DT1</text>
<text x="240.9" y="136.5">RBIAS</text>
<text x="251.4" y="135.4">53</text>
<text x="183.5" y="143">58</text>
<text x="183.5" y="140.5">59</text>
<text x="190.4" y="141.6">RD1/ECCP3/P3A</text>
<text x="190.4" y="139">RD0/P1B</text>
<text x="232.6" y="141.6">RG4/CCP5/P1D</text>
<text x="251.4" y="140.5">8</text>
<text x="184.6" y="148.1">2</text>
<text x="190.4" y="149.2">RE0/P2D</text>
<text x="190.4" y="144.1">RD2/CCP4/P3D</text>
<text x="231.2" y="149.2">RF2/AN7/C1OUT</text>
<text x="231.2" y="146.6">RF1/AN6/C2OUT</text>
<text x="251.4" y="148.1">16</text>
<text x="251.4" y="145.5">17</text>
<text x="183.5" y="155.7">63</text>
<text x="183.5" y="153.2">64</text>
<text x="184.6" y="150.6">1</text>
<text x="190.4" y="151.7">RE1/P2C</text>
<text x="190.4" y="154.3">RE2/P2B</text>
<text x="238.5" y="154.3">RF4/AN9</text>
<text x="238.5" y="151.7">RF3/AN8</text>
<text x="251.4" y="155.7">13</text>
<text x="251.4" y="153.2">14</text>
<text x="251.4" y="150.6">15</text>
<text x="183.5" y="160.8">61</text>
<text x="183.5" y="158.2">62</text>
<text x="190.4" y="161.9">RE5/P1C</text>
<text x="190.4" y="159.3">RE4/P3B</text>
<text x="190.4" y="156.8">RE3/P3C</text>
<text x="230.4" y="156.8">RF5/AN10/CVREF</text>
<text x="237.4" y="159.3">RF6/AN11</text>
<text x="238.8" y="161.9">RF7/SS1</text>
<text x="251.4" y="160.8">11</text>
<text x="251.4" y="158.2">12</text>
<text x="304.5" y="184.2" transform="rotate(-90 304.5 184.2)">2</text>
<text x="301.4" y="191.2">3</text>
<text x="46.5" y="202.5">VPP/MCLR</text>
<text x="58.9" y="201.4">1</text>
<text x="58.9" y="203.9">2</text>
<text x="304.5" y="200.2" transform="rotate(-90 304.5 200.2)">1</text>
<text x="46.8" y="207.6">VSS(GND)</text>
<text x="52.1" y="205.1">VDD</text>
<text x="58.9" y="206.5">3</text>
<text x="58.9" y="209">4</text>
<text x="41.9" y="210.1">ICSP_DAT/PGD</text>
<text x="42.5" y="212.7">ICSP_CLK/PGC</text>
<text x="52.7" y="215.2">LVP</text>
<text x="58.9" y="211.5">5</text>
<text x="58.9" y="214.1">6</text>
<text x="248.1" y="214.1">2</text>
<text x="264" y="214.1">4</text>
<text x="326.8" y="211.5">1</text>
<text x="326.8" y="214.1">2</text>
<text x="326.8" y="216.6">3</text>
<text x="256.3" y="223" transform="rotate(-90 256.3 223)">1</text>
<text x="47.5" y="239.5">4</text>
<text x="68.5" y="239.5">5</text>
<text x="149.1" y="239.5">5</text>
<text x="170.1" y="239.5">6</text>
<text x="230.9" y="234.9" transform="rotate(-90 230.9 234.9)">5</text>
<text x="47.5" y="242">3</text>
<text x="47.5" y="244.6">2</text>
<text x="149.1" y="242">1</text>
<text x="149.1" y="244.6">3</text>
<text x="154.9" y="243.1">SCK</text>
<text x="154.9" y="245.7">SI</text>
<text x="154.9" y="240.6">CS</text>
<text x="161.3" y="240.6">VDD</text>
<text x="161.8" y="245.7">VSS</text>
<text x="162.8" y="243.1">SO</text>
<text x="170.1" y="244.6">2</text>
<text x="170.1" y="242">4</text>
<text x="230.9" y="245.9" transform="rotate(-90 230.9 245.9)">3</text>
<text x="47.5" y="249.6">1</text>
</g>
<g font-size="1.8" fill="#505050">
<text x="144.6" y="53.2">D12</text>
<text x="144.5" y="60.5">RED</text>
<text x="144.6" y="63.4">D13</text>
<text x="144.5" y="70.6">RED</text>
<text x="144.6" y="154.8">D10</text>
<text x="144.5" y="162">RED</text>
<text x="144.6" y="164.9">D11</text>
<text x="144.5" y="172.2">RED</text>
<text x="152.7" y="236.7">U4</text>
<text x="233.2" y="237.3" transform="rotate(-90 233.2 237.3)">VCC</text>
<text x="51.6" y="240.5">VDD</text>
<text x="51.6" y="243">OE/NC</text>
<text x="51.6" y="245.5">NC</text>
<text x="62.1" y="240.5">OUT</text>
<text x="51.6" y="250.6">GND</text>
<text x="152.6" y="249.3">25AA02E48T-I/OT</text>
<text x="233.2" y="246.2" transform="rotate(-90 233.2 246.2)">GND</text>
</g>
</svg>
